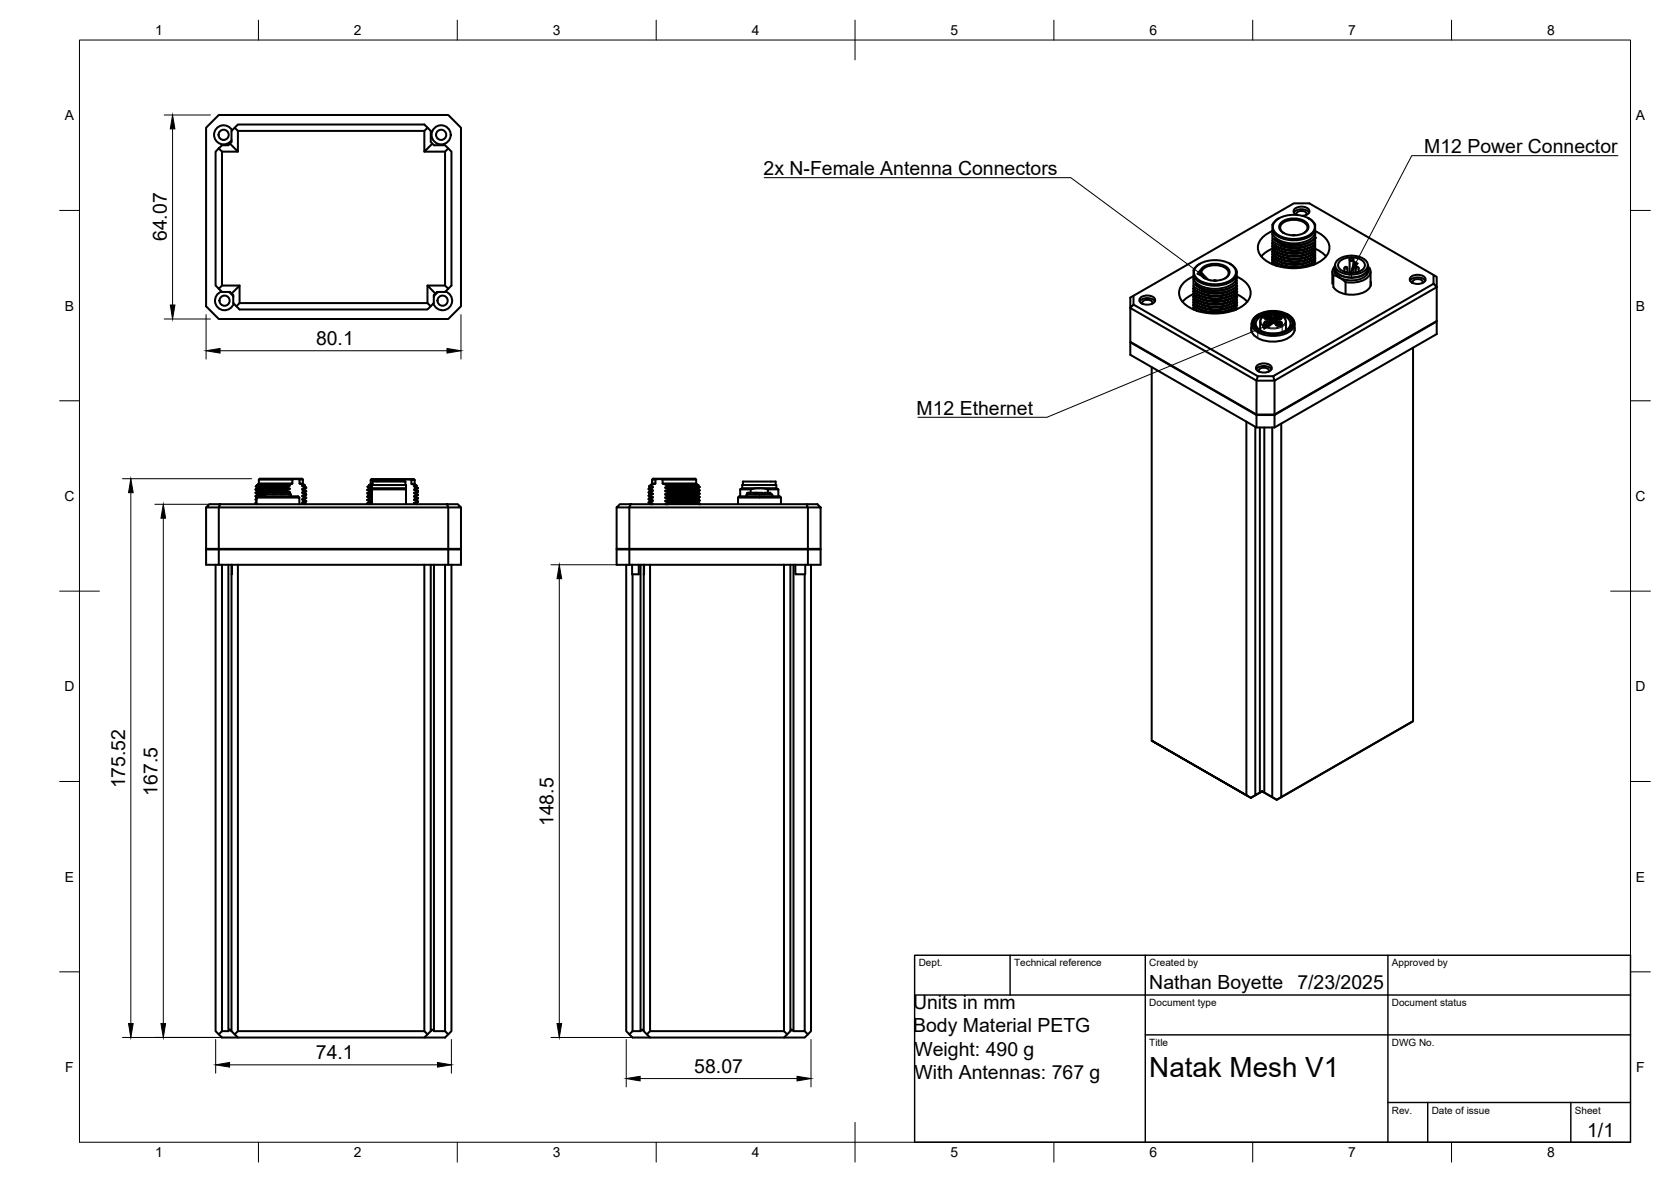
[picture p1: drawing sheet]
<svg xmlns="http://www.w3.org/2000/svg" width="420mm" height="297mm" viewBox="0 0 420 297" stroke-linecap="round" stroke-linejoin="round" font-family="sans-serif">
<!-- layer: Visible -->
<g fill="none" stroke="#000" stroke-width=".51">
<path d="M51.8 32.1l3.2-3.2h57.7l3.2 3.2v44.9l-3.2 3.2h-57.7l-3.2-3.2zM55.8 38.1h4M58.4 32.8a2.4 2.4 0 0 0-3.6-.8 2.4 2.4 0 0 0-.2 3.6 2.4 2.4 0 0 0 3.6-.4M59 32.1l.8 .8h46.9l.8-.8-.8-.8h-46.9l-1.6 1.6v2.8l-.8 .8h-1.6l-1.6 1.6v33.7l.8 .8 .8-.8v-33.7l-.8-.8M59.8 32.9v5.2l-2-2M106.7 32.9v5.2l2-2M106.7 38.1h5.2M107.5 32.1l.8 .8v2.8l.8 .8h2.8l1.6 1.6v33.7l-1.6 1.6h-2l-.8 .8v2l-1.6 1.6h-47.3l-1.5-1.6v-2l-.9-.8h-2l-.8-.8M112.7 37.3l-.8 .8v33.7l.8 .8M319.9 58v1.1a1.8 1.8 0 0 0 1.5 2.4l.6 .2M319.9 57.9a5.8 5.8 0 0 0 5.4 2.5 5.8 5.8 0 0 0 5.4-2.5M319.9 58.7a5.8 5.8 0 0 0 5.4 2.5 5.8 5.8 0 0 0 5.4-2.5"/>
<path d="M319.9 58.1a5.1 5.1 0 0 0-3.6 4.3 5.8 5.8 0 0 0 4.6 4.3 13.4 13.4 0 0 0 11.9-1.6 3.5 3.5 0 0 0-.3-6l-1.8-1M320.4 60a8.3 8.3 0 0 0 10.1 0l.2-.2a.94 .94 0 0 1-.7 1.3l-1.3 .7-1.6 .3M320.9 55.3a7.8 7.8 0 0 1 8.8 0 2.17 2.17 0 0 1 .9 2.2 2.17 2.17 0 0 1-1.5 1.7 8 8 0 0 1-8.2-.5 2.04 2.04 0 0 1 0-3.4zM321.4 55a2.48 2.48 0 0 0-1.5 3M321.6 54.9l-.2 .1M322.2 55.9a5.2 5.2 0 0 1 6.6 .4 1.79 1.79 0 0 1-1.4 2.5 5.2 5.2 0 0 1-5.6-1.1 1.39 1.39 0 0 1 .4-1.8zM322.8 58.6a1.47 1.47 0 0 1-.9-1.5 1.47 1.47 0 0 1 1-1.3 4.9 4.9 0 0 1 5.7 .7 1.39 1.39 0 0 1-.8 2.1M325 59.1h.2M325.3 53.4a2.64 2.64 0 0 1 3.9 0M325.4 59.1h.1M325.4 59.1h.3M326 54a.96 .96 0 0 1-.7-1 .96 .96 0 0 1 .9-.9l1-.2a1.66 1.66 0 0 1 2 1.3 1.66 1.66 0 0 1-1.7 1"/>
<path d="M326 54a.89 .89 0 0 1 1.3-1h.4a.75 .75 0 0 1 .7 1M329.1 54.9l.1 .1M329.2 55a2.44 2.44 0 0 1 1.5 3M330.7 58v1.2a1.3 1.3 0 0 1-1 1.3 8.9 8.9 0 0 1-9.3-.5 8.3 8.3 0 0 0 6.7 2.1M55.7 73.3a2.4 2.4 0 0 0-.9 4 2.4 2.4 0 0 0 4-1M55.8 71.8h4.4M57.4 73.4l.6 .3 .7 .9M58.3 73.8l1.9-2v4.4M59.4 77l.8-.8h47.3l.8 .8M107.5 71.8v4.4M110.3 73.4l-.6 .3-.6 .9M111.9 71.8h-4.4l2 2"/>
<path d="M112 73.3a2.4 2.4 0 0 1 1 4 2.4 2.4 0 0 1-4-1M285 74.3v2.2M286.6 75.7a2.64 2.64 0 0 1 3.8 0M286.7 74.9a2.63 2.63 0 0 1 3.7 .3 1.63 1.63 0 0 1-1.9 1.4 1.63 1.63 0 0 1-2-1.4zM287.3 76.3l-.1-.2a1.45 1.45 0 0 1 2.5 0v.2M300.1 72.5a9.3 9.3 0 0 0 10.8 .2 9.1 9.1 0 0 1-8.9 1.1l-1.5-.8zM300.1 73.2a9.4 9.4 0 0 0 10.8 .2 8.9 8.9 0 0 1-10.8-.2zM300.1 73.9a9.3 9.3 0 0 0 10.8 .2 9.2 9.2 0 0 1-10.4 .3zM300.1 74.6a9.3 9.3 0 0 0 10.8 .2 9 9 0 0 1-8.5 1.2l-1-.4zM300.1 75.3a9.4 9.4 0 0 0 10.8 .2 9.1 9.1 0 0 1-9.2 .9l-1.2-.6zM300.1 76a9.3 9.3 0 0 0 10.8 .2 9.2 9.2 0 0 1-10.4 .2zM300.1 76.7a9.3 9.3 0 0 0 10.8 .2 9 9 0 0 1-8.5 1.1l-1-.4z"/>
<path d="M300.1 77.4l.9 .8M300.1 77.4l1.3 .9M300.1 71.9v.6M300.1 72.6v.6M300.1 73.3v.6M300.1 74v.6M300.1 74.7v.6M300.1 75.4v.6M300.1 76.1v.6M300.1 76.8v1M300.1 73.9l-1.6 .9-1.2 1M300.1 69.5a5.1 5.1 0 0 0-3.6 4.3 5.8 5.8 0 0 0 4.6 4.3 13.4 13.4 0 0 0 11.9-1.7 3.5 3.5 0 0 0-.3-5.9l-1.8-1"/>
<path d="M300.1 69.3a5.8 5.8 0 0 0 5.4 2.5 5.8 5.8 0 0 0 5.4-2.4M300.1 70.1a5.8 5.8 0 0 0 5.4 2.5 5.8 5.8 0 0 0 5.4-2.5M300.1 70.1v.4a1.83 1.83 0 0 0 1.4 2.4 9.5 9.5 0 0 0 9.4-.8v-.3M300.1 69.3v.8M300.5 71.4a8.5 8.5 0 0 0 10.2 0l.2-.2a.94 .94 0 0 1-.7 1.3l-1.3 .6-1.6 .4M301.1 66.7a7.8 7.8 0 0 1 8.8 0 2.17 2.17 0 0 1 .8 2.2 2.17 2.17 0 0 1-1.5 1.7 8 8 0 0 1-8.1-.5 2.04 2.04 0 0 1 0-3.4zM301.7 66.3a2.53 2.53 0 0 0-1.6 3M302.1 73.1l2.2 .5 3-.1M302.3 78a9.5 9.5 0 0 0 6.6 .1M302.3 77.4a9.5 9.5 0 0 0 6.6 0M302.3 76.7a9.8 9.8 0 0 0 6.6 0M302.3 76a9.5 9.5 0 0 0 6.6 0"/>
<path d="M302.3 75.3a9.5 9.5 0 0 0 6.6 0M302.3 74.6a9.6 9.6 0 0 0 6.6 0M302.3 73.9a9.5 9.5 0 0 0 6.6 0M302.3 73.2a9.5 9.5 0 0 0 6.6 0M302.3 67.3a5.2 5.2 0 0 1 6.7 .4 1.79 1.79 0 0 1-1.5 2.5 5.2 5.2 0 0 1-5.5-1.1 1.39 1.39 0 0 1 .3-1.8zM303 70a1.47 1.47 0 0 1-.9-1.5 1.47 1.47 0 0 1 1-1.3 4.9 4.9 0 0 1 5.6 .7 1.39 1.39 0 0 1-.7 2.1M305.4 70.6h.1M305.4 70.5h-.3M305.9 70.5l-.3 .1M309.2 66.3l1 .6 .7 1M310.9 69.9v-2v2.3M310.9 77.7l-.6 .3"/>
<path d="M310.9 77.7v-.4v.5M310.9 73.9v-.1v.4M310.9 76.3v-.4v1M310.9 70.2v.4a1.37 1.37 0 0 1-1 1.4 9.1 9.1 0 0 1-9.4-.6 8.4 8.4 0 0 0 6.8 2.1M310.9 77v-.4v1M310.9 75.2v.4M310.9 74.5v.4M310.9 73.8v.4M310.9 73.1v.4M310.9 72.5v.3M310.9 77.7l-.3 .2M310.9 76.9h.1"/>
<path d="M310.9 73.9l1.5 .9 1.2 1M310.9 75.9v.4M310.9 73.9v1.7M310.9 69.8v3.7M310.9 69.7v.3M310.9 75.3v1M310.9 73.1v1.1M310.9 75.2v.1M315.9 79.5a7.5 7.5 0 0 1 8.5 0 2.1 2.1 0 0 1 .8 2 2.1 2.1 0 0 1-1.5 1.6 7.7 7.7 0 0 1-7.8-.4 1.97 1.97 0 0 1 0-3.2zM316 79.5a6.9 6.9 0 0 1 8.6 .5 2.03 2.03 0 0 1-1 3 7.4 7.4 0 0 1-7.6-.4 1.88 1.88 0 0 1 0-3.1zM316.5 79a2.37 2.37 0 0 0-1.8 2.2 2.37 2.37 0 0 0 1.6 2.3 8.2 8.2 0 0 0 8.3-.5 2.21 2.21 0 0 0 .9-2.1 2.21 2.21 0 0 0-1.5-1.8M317.8 79.4a1.78 1.78 0 0 0-1 1.4v2.2"/>
<path d="M317.8 79.4h.1M317.9 79.5a.79 .79 0 0 0 .8 .8 .79 .79 0 0 0 .8-.8M317.9 79.3a.82 .82 0 0 1 .9-.3 .82 .82 0 0 1 .6 .7 .82 .82 0 0 1-.8 .3 .82 .82 0 0 1-.7-.7zM318.2 79.1a2.38 2.38 0 0 0-2.2 3 5.9 5.9 0 0 0 7.2 1 1.92 1.92 0 0 0 1.3-2 1.92 1.92 0 0 0-1.6-1.7l-.9-.3M318.3 79.3l.5-.1 .3 .4-.5 .2-.4-.2zM319.1 79.7l-.5-.2-.4 .2M319.3 79.2l.4-.2v.3l-.2 .1M319.6 78.8h1M319.7 79l-.1-.4a1.74 1.74 0 0 0-1.8 .8M319.8 79.3h.7M319.9 61.1a9.3 9.3 0 0 0 10.8 .2 8.7 8.7 0 0 1-8.1 1.3l-1.7-.7zM319.9 61.8a9.3 9.3 0 0 0 10.8 .2 8.6 8.6 0 0 1-7.7 1.4l-2.1-.8z"/>
<path d="M319.9 62.5a9.2 9.2 0 0 0 10.8 .2 9.1 9.1 0 0 1-9.2 .9l-1.1-.6zM319.9 63.2a9.3 9.3 0 0 0 10.8 .2 8.6 8.6 0 0 1-7.7 1.4l-1.8-.6zM319.9 63.9a9.3 9.3 0 0 0 10.8 .2 8.6 8.6 0 0 1-7.7 1.4l-2.1-.8zM319.9 64.6a9.2 9.2 0 0 0 10.8 .2 9.1 9.1 0 0 1-9.2 .9l-.8-.5zM319.9 65.3a9.3 9.3 0 0 0 10.8 .2 9.1 9.1 0 0 1-9.2 .9l-1.1-.6zM319.9 66l1 .8M319.9 66l1.4 .9M319.9 65.3v-.6v1.7M319.9 60.5v.6M319.9 61.2v.6M319.9 61.9v.6M319.9 62.6v.6"/>
<path d="M319.9 63.3v.6M319.9 64v.6M319.9 65.3v1.1M319.9 66.2h.1M319.9 62.5l-1.6 .9-1.2 1M320.4 79.3l.3 .1M320.5 79l.3-.4a1.76 1.76 0 0 1 1.5 .8M320.7 79.5a.81 .81 0 0 0 .8 .8 .81 .81 0 0 0 .8-.8M320.8 79.3a.82 .82 0 0 1 .8-.3 .82 .82 0 0 1 .6 .7 .82 .82 0 0 1-.8 .3 .82 .82 0 0 1-.6-.7zM320.9 79.2l-.4-.2-.1 .3M320.9 79.2h.1M321.2 79.3l.4-.1 .4 .4-.6 .2-.3-.2z"/>
<path d="M321.9 79.7l-.5-.2-.3 .2M322 61.7l2.9 .5 2.2-.1M322.2 66.6a9.6 9.6 0 0 0 6.5 .1M322.2 66a9.5 9.5 0 0 0 6.5 0M322.2 65.3a9.5 9.5 0 0 0 6.5 0M322.2 64.6a9.6 9.6 0 0 0 6.5 0M322.2 63.9a9.5 9.5 0 0 0 6.5 0M322.2 63.2a9.5 9.5 0 0 0 6.5 0M322.2 62.5a9.5 9.5 0 0 0 6.5 0M322.2 61.8a9.5 9.5 0 0 0 6.5 0M322.3 79.4h.1M322.3 79.4a1.78 1.78 0 0 1 1 1.4v2.2"/>
<path d="M323.7 79l.2 .1M330.7 66.3l-.5 .3M330.7 60.6a8.9 8.9 0 0 1-8.7 1.1M330.7 66.3l-.2 .2M330.7 60.7v.6M330.7 61.4v.6M330.7 62.1v.6M330.7 62.8v.6M330.7 63.5v.6M330.7 64.2v.6M330.7 64.9v.6M330.7 65.6v.6"/>
<path d="M330.7 66.3v.1M330.7 62.5l1.6 .9 1.1 1M335 68.3v3M335.3 69.1l1.5 .7M335.3 69.1v3.1M335.5 67.4a2.18 2.18 0 0 0 1.3 2.3M335.6 66.9a1.78 1.78 0 0 0-.3 2.2M335.7 66.7a2.02 2.02 0 0 0 1.6 2.7 6.3 6.3 0 0 0 6.3-.9 1.56 1.56 0 0 0 .3-1.8M335.7 67.3a2.79 2.79 0 0 0 2.5 2.2 5.5 5.5 0 0 0 5.4-1.2l.3-1M335.7 66.6v.8M336.4 65.3a5.9 5.9 0 0 1 7.2 .4 1.73 1.73 0 0 1-.9 2.6 5.8 5.8 0 0 1-6.7-.7 1.56 1.56 0 0 1 .4-2.3zM336.8 69.8l1.5 1.1"/>
<path d="M336.8 65.8a4.7 4.7 0 0 1 6.1 0 1.5 1.5 0 0 1-1 2.4 4.9 4.9 0 0 1-5.1-.7 1.25 1.25 0 0 1 0-1.7zM338 68.3v-.9a.39 .39 0 0 1 .4-.4 .39 .39 0 0 1 .4 .4v1.1M338.3 70.9v3l-1.8-.6-1.2-1.1M339.3 65.3l.5 .3 .5-.3M339.3 68.6v-3.6h.5h.5v3.6M341.6 68.3v-1.1a.41 .41 0 0 0-.5-.1 .41 .41 0 0 0-.3 .3v1.1M343.9 66.6v.8M344.1 67.4a2.68 2.68 0 0 1-2.6 2.9l-2.2 .2-1.3-.3-1.2-.5M344.1 67.1l.3 .3M344.4 67.4a2.04 2.04 0 0 1-1.2 2.8l-1.2 .5-1.4 .3-2.3-.1M344.6 68.3v3.5M344.6 70.7a2.42 2.42 0 0 1-2 2.9l-2 .4-2.1-.1"/>
<path d="M354.5 70.5a2.64 2.64 0 0 1 3.9 0M354.7 69.7a2.63 2.63 0 0 1 3.7 .3 1.63 1.63 0 0 1-1.9 1.4 1.63 1.63 0 0 1-2-1.4zM355.3 71.1l-.1-.2a1.45 1.45 0 0 1 2.5 0l-.1 .2M360.4 69.1l.9 .5v2.6l-.9-.9zM360.4 69.1l-31.2-18h-3.9l-41.1 23.7v2.6l.8-.9 31.3 18M360.4 71.3l-40.3 23.2 .4 1.2h-4.6v8.6h4.6v-8.6l40.8-23.5v8.6l-40.8 23.5M284.2 85.9l31.7 18.3h4.6l40.8-23.5v3.3l-40.8 23.4h-4.6l-31.7-18.2zM289.6 92.3v93.8M314.7 81.3v2M314.7 82.1a2.7 2.7 0 0 0 2.2 3.2 8.2 8.2 0 0 0 7.9-1 2.12 2.12 0 0 0 .7-2M315.2 81.2a3.9 3.9 0 0 1 3.8-2.6 6.1 6.1 0 0 1 5.7 1.8l.3 .8M315.9 92.8a2.64 2.64 0 0 1 3.8 0"/>
<path d="M316 92a2.63 2.63 0 0 1 3.8 .3 1.63 1.63 0 0 1-2 1.3 1.63 1.63 0 0 1-2-1.3zM316.6 93.4l-.1-.2a1.45 1.45 0 0 1 2.6 0l-.1 .2M317.9 81.2a.79 .79 0 0 0 .8 .7 .79 .79 0 0 0 .8-.7M317.9 81a.82 .82 0 0 1 .9-.3 .82 .82 0 0 1 .6 .6 .82 .82 0 0 1-.8 .3 .82 .82 0 0 1-.7-.6zM318.3 80.9h.5l.3 .3-.5 .2-.4-.2zM319.1 81.3l-.5-.2-.4 .2M319.3 80.3v.4M319.4 80.2a.82 .82 0 0 1 .8-.4 .82 .82 0 0 1 .6 .7 .82 .82 0 0 1-.8 .3 .82 .82 0 0 1-.6-.6zM319.7 80.5l.5-.2 .3 .2M319.8 80.1l.4-.1 .4 .4-.6 .2-.4-.2zM320.1 94.5h-3.8l-.4 1.2-31.7-18.3v8.6l31.7 18.3M320.7 81.2a.81 .81 0 0 0 .8 .7 .81 .81 0 0 0 .8-.7"/>
<path d="M320.8 81a.82 .82 0 0 1 .8-.3 .82 .82 0 0 1 .6 .6 .82 .82 0 0 1-.8 .3 .82 .82 0 0 1-.6-.6zM320.9 80.3a.83 .83 0 0 1-.7 .8 .83 .83 0 0 1-.9-.4M321.2 80.9h.4l.4 .3-.6 .2-.3-.2zM321.9 81.3l-.5-.2-.3 .2M325.5 81.3v1.8M355.3 87.4v93.8l-33.1 19.1M313.4 106v93.8l1.1 .7M315.6 107.3v92.5l1.2-.6M315.9 104.2v3.2M316.8 107.4v91.8l.6-.3M317.9 107.4v91.8l2 1.1v-92.9M320.5 104.2v3.2"/>
<path d="M322.2 106.5v93.8l-1.2 .7-1.1-.7M51.8 127.5v10.6h3.2v-10.6h57.7v14.4M51.8 137.9h64.1v4h-64.1zM55 137.9v4M55.4 126.7l-.4 .8h-3.2l.8-.8h59.8M64.3 122.9l7.7 .4-7.7-.2M64.3 123.9l2.8 .1M64.3 123.8l2.8 .1M64.3 124.8h.4M64.3 124.6l.7 .1M64.3 125.6h.2M64.3 125.5h.2"/>
<path d="M64.3 126.5h.2M64.3 126.3l.2 .1M64.3 122.9v.2M64.3 123.8v.1M64.3 124.6v.2M64.3 125.5v.1M64.3 126.3v.2M64.3 126.5l.2 .1M64.3 125.6l.2 .1M64.3 124.8l.3 .1M64.3 123.9l.5 .3M64.3 123.1l.5 .3"/>
<path d="M64.3 122.2l.5 .3M64.5 122.2l7.5 .3 .8 .3M64.5 126.7v-1.7h10.8v1.7M64.5 125l.3-.3h10.2l.3 .3M64.5 126.2l-.2 .1M64.5 125.4l-.2 .1M64.8 124.3l1.8 .1M64.8 124.2l1.8 .1M64.8 123.4l8 .2v.2l-8-.3M64.8 122.5l8 .3v.1l-8-.3M64.8 121.8l-.1 .1 .3 .1 2.6 .2h-3.3l.4-.3M64.8 121.8l8 .3-.8 .3-4.4-.2"/>
<path d="M64.8 121.8h.1M64.8 122.5v.1M64.8 123.4v.1M64.8 124.2v.1M64.8 124.3l-.5 .3M64.8 123.5l-.5 .3M64.8 122.6l-.5 .3M65.1 120.5a2.8 2.8 0 0 1 2-.2h7a2.8 2.8 0 0 1 2.1 .2M65.1 120.5h8.4l.9-.1 1.8 .1M65.1 121.5h8.4a7.7 7.7 0 0 1-3.4 .3h-5.3M65.1 121.5l-.3 .3M65.1 120.5v1"/>
<path d="M66.4 121.8l6.4 .1h-.2M66.8 124.2h6.1M66.8 124.2l-.2 .5M67.1 124.2v-.4h1.6v.4M68.7 124.1h.4M68.7 124h.4M70.7 123.8h-1.6v.4M70.7 123.8h.4M70.7 123.8v.4M71.1 123.8h1.6M71.1 123.8v.4M72 123.3l.8 .3"/>
<path d="M72 122.4v.1M72.7 123.8l.3 .1 .1 .8M72.7 123.8v.4M72.8 122.9l-.8 .3M72.8 123.8h-.2M72.8 121.9v.2M73 124.2l.1 .2M73.1 124.3h.1M73.5 120.5v1M75.3 120.5v1M76 122.1v.1M76 122.9v.1"/>
<path d="M76 123.7v.2M76 124.6v.1M76 125.4v.2M76 126.3v.1M76.2 121.5h-.9l1 .4M76.2 120.5v1l.5 .5M76.5 126.5l-.5-.1 .8 .3M76.5 125.6h-.5l1 .3M76.5 124.8l-.5-.1 1 .4M76.5 123.9h-.5l1 .3M76.5 123.1l-.5-.1 1 .4M76.5 122.2h-.5l1 .3"/>
<path d="M76.5 126.5l.4 .2M76.5 125.6l.5 .3M76.5 124.8l.5 .3M76.5 123.9l.5 .3M76.5 123.1l.5 .3M76.5 122.2l.5 .3M76.5 122.1v.1M76.5 122.9v.2M76.5 123.8v.1M76.5 124.6v.2M76.5 125.5v.1M76.5 126.3v.2"/>
<path d="M76.7 122l-.7 .1h.5M76.7 122l-.2 .1M76.8 122.5v.1M76.8 123.3v.2M76.8 124.2v.1M76.8 125v.1M76.8 125.9v.1M77 126l-1 .3h.5M77 125.2l-1 .2 .5 .1M77 124.3l-1 .3h.5M77 123.5l-1 .2 .5 .1M77 122.6l-1 .3h.5"/>
<path d="M77 126l-.5 .3M77 125.2l-.5 .3M77 124.3l-.5 .3M77 123.5l-.5 .3M77 122.6l-.5 .3M77 122.5v.1M77 123.4v.1M77 124.2v.1M77 125.1v.1M77 125.9v.1M92.4 123.2h1.1M92.4 123l1.1 .1"/>
<path d="M92.4 124l1.1 .1M92.4 123.9l1.1 .1M92.4 124.8l1.1 .1M92.4 124.7l1.1 .1M92.4 125.7l1.1 .1M92.4 125.6l1.1 .1M92.4 126.5l1.1 .1M92.4 126.4l1.1 .1M92.4 125.7l.5 .3 .6 .1M92.4 124l.5 .3 .6 .1M92.4 123v.2M92.4 123.9v.1"/>
<path d="M92.4 124.7v.1M92.4 125.6v.1M92.4 126.4v.1M92.4 126.5l.3 .2M92.4 124.8l.5 .4M92.4 123.2l.5 .3M92.4 122.3l1.1 .1M92.4 122.3l.5 .3M92.6 122.4h.9M92.8 121.9l-.4 .4M92.8 121.9l.7 .3M92.9 121.9h.8v-.9h8.2v.9"/>
<path d="M92.9 126.1l.6 .1M92.9 125.3l.6 .1M92.9 124.4l.6 .1M92.9 123.6l.6 .1M92.9 122.8h.6M92.9 121.9l.6 .1M92.9 121.9h.1M92.9 122.6v.2M92.9 123.5v.1M92.9 124.3v.1M92.9 125.1v.2M92.9 126v.1"/>
<path d="M92.9 126.1l-.5 .3M92.9 125.3l-.5 .3M92.9 124.4l-.5 .3M92.9 123.6l-.5 .3M92.9 122.8l-.5 .2M92.9 121.9h-.1M92.9 125.2h.6M92.9 123.5h.6M92.9 122.6l.6 .1M93.2 120.6a2.5 2.5 0 0 1 2-.2h7.1a2.57 2.57 0 0 1 2 .2M93.2 120.6h8.4l1-.1 1.7 .1M93.2 121.6h.5"/>
<path d="M93.2 121.6l-.3 .3M93.2 120.6v1M93.5 121.9h8.6v.8h-8.6zM93.5 122.7v.3h8.6v3.7M93.5 123v3.7M101.6 120.6v.4M102.1 122.7v.3M103.4 120.6v1M104.1 123.1l1 .4zM104.1 122.1v.2M104.1 123v.1M104.1 123.8v.2"/>
<path d="M104.1 124.7v.1M104.1 125.5v.2M104.1 126.4v.1M104.3 121.6h-.9l1.1 .4M104.3 120.6v1l.5 .5M104.6 126.5h-.5l.6 .2M104.6 125.7h-.5l1 .3M104.6 124.8h-.5l1 .4M104.6 124h-.5l1 .3M104.6 122.3h-.5l1 .3M104.6 126.5l.3 .2M104.6 125.7l.5 .3"/>
<path d="M104.6 124.8l.5 .4M104.6 124l.5 .3M104.6 122.3l.5 .3M104.6 122.2v.1M104.6 123v.2M104.6 123.9v.1M104.6 124.7v.2M104.6 125.6v.1M104.6 126.4v.2M104.8 122.1h-.7l.5 .1M104.8 122.1l-.2 .1M104.9 122.6v.1"/>
<path d="M104.9 123.4v.2M104.9 124.3v.1M104.9 125.1v.2M104.9 126v.1M105.1 126.1l-1 .3h.5M105.1 125.3l-1 .2 .5 .1M105.1 124.4l-1 .3h.5M105.1 123.6l-1 .2 .5 .1M105.1 122.7l-1 .3h.5M105.1 126.1l-.5 .3M105.1 125.3l-.5 .3M105.1 124.4l-.5 .3"/>
<path d="M105.1 123.6l-.5 .3M105.1 122.7l-.5 .3M105.1 122.6v.1M105.1 123.5v.1M105.1 124.3v.1M105.1 125.2v.1M105.1 126v.1M112.4 126.7h2.7l.8 .8h-3.2zM115.9 127.5v10.6h-60.9M155 127.5v10.6h3.2M155 137.9h3.2v4h-3.2zM158.2 137.9h48.1v4h-48.1"/>
<path d="M158.6 126.7l-.4 .8h-3.2l.9-.8h46.9M163.1 126.3l.6 .2M163.1 125.5l.6 .2M163.1 124.6l.6 .2M163.1 123.8l.6 .2M163.1 122.9l.6 .3M163.1 126.2h.1M163.1 125.4h.1M163.1 124.5l.1 .1M163.1 123.7h.1M163.1 122.8l.1 .1M163.1 126.3l.6 .3"/>
<path d="M163.1 124.6l.6 .4M163.1 125.5l.5 .3M163.1 123.8l.5 .3M163.1 122.9l.5 .4M163.1 122.8v.1M163.1 123.7v.1M163.1 124.5v.1M163.1 125.4v.1M163.1 126.2v.1M163.2 126.2l.9 .4-.4-.1M163.2 125.4l.9 .3h-.4M163.2 124.6l.9 .3-.4-.1"/>
<path d="M163.2 123.7l.9 .3h-.4M163.2 122.9l.9 .3h-.4M163.2 126.2l.5 .3M163.2 125.4l.5 .3M163.2 124.6l.5 .2M163.2 123.7l.5 .3M163.2 122.9l.5 .3M163.2 122.7v.2M163.2 123.6v.1M163.2 124.4v.2M163.2 125.3v.1M163.2 126.1v.1"/>
<path d="M163.2 126.2h-.1M163.2 125.3l-.1 .1M163.2 124.5h-.1M163.2 123.6l-.1 .1M163.2 122.8h-.1M163.3 122.2l.4 .1M163.3 122.9v.1M163.3 123.7v.1M163.3 124.6v.1M163.3 125.4v.1M163.3 126.3v.1M163.3 122.2l.3 .2"/>
<path d="M163.3 122.8v.1M163.3 123.6v.1M163.3 124.5v.1M163.3 125.3v.1M163.3 126.2v.1M163.3 122.1l.8 .3-.4-.1M163.3 122.1l.4 .2M163.3 122.1v.1M163.5 122.2h-.1M163.6 124.1h.1M163.6 126.6l.1 .1M163.6 125.8h.1"/>
<path d="M163.6 123.3h.1M163.6 122.4h.1M163.6 122.4v.1M163.6 124.1v.1M163.6 124.9v.1M163.6 125.8v.1M163.7 126.7h.3M163.7 125.8l.4 .1-.9 .2M163.7 125h.4l-.9 .3M163.7 124.1l.4 .1-.9 .2M163.7 123.3h.4l-.9 .3M163.7 122.4l.4 .1-.9 .2"/>
<path d="M163.7 125.8l-.5 .3M163.7 125l-.5 .3M163.7 124.1l-.5 .3M163.7 123.3l-.5 .3M163.7 122.4l-.5 .3M163.7 122.3v.1M163.7 123.2v.1M163.7 124v.1M163.7 124.8v.2M163.7 125.7v.1M163.7 126.5v.2M163.9 120.6h.1"/>
<path d="M163.9 120.6v1M164 121.5h.8l-1.3 .6M164.1 122.4v.1M164.1 123.2v.1M164.1 124v.2M164.1 124.9v.1M164.1 125.7v.2M164.1 126.6v.1M164.8 120.5v1M166.6 120.5v1M167.3 126.7h.7M167.3 126l.8 .3"/>
<path d="M167.3 125.1l.8 .4M167.3 124.3l.8 .3M167.3 123.5l.8 .3M167.3 122.6l.8 .3M168 122.2l-.7 .3M168.1 126.4l-.8 .3M168.1 125.6l-.8 .2M168.1 124.7l-.8 .3M168.1 123.9l-.8 .2M168.1 123l-.8 .3M168.2 121.8l6.5 .1 .6 .1 .6 .3M171 122.2l4.9 .2"/>
<path d="M173.6 121.8l1.8 .1M175 120.5a2.68 2.68 0 0 0-2-.2h-8.8l-.3 .3M175 120.5h-8.4l-.9-.1-1.7 .1v1l-.7 .6M175 121.5h-8.4l.3 .1a4.5 4.5 0 0 0 3.3 .6h4.9l-6.9-.4h7.2M175 120.5v1l.4 .3M175.1 122.2l.8 .1M175.4 126.1l-8.1-.3v.2l7.7 .2 .9 .3M175.4 125.3l-8.1-.3v.1l7.7 .3 .9 .3M175.4 124.4l-8.1-.3v.2l7.7 .2 .9 .3M175.4 123.6l-8.1-.3v.2l7.7 .2 .9 .3M175.4 122.7l-8.1-.2v.1l7.7 .2 .9 .4M175.4 121.9v.1"/>
<path d="M175.4 122.7v.2M175.4 123.6v.1M175.4 124.4v.2M175.4 125.3v.1M175.4 126.1v.1M175.4 121.8v.1M175.7 123.3l.1 .1M175.7 124.2h.1M175.7 125l.1 .1M175.7 125.9h.1M175.7 122.5h.1M175.8 122.5h.1"/>
<path d="M175.8 123.3v.1M175.8 124.2h.1M175.8 125v.1M175.8 125.9h.1M175.8 125.9l-.4 .3M175.8 125.1l-.4 .2M175.8 124.2l-.4 .3M175.8 123.4l-.4 .2M175.8 122.5l-.4 .3M175.9 123.2l-7.8-.3 7.8 .4M175.9 124l-7.8-.2 7.8 .3M175.9 124.8l-7.8-.2 7.8 .4"/>
<path d="M175.9 125.7l-7.8-.2 7.8 .3M175.9 126.5l-7.8-.2 7.8 .4M175.9 122.3v.1M175.9 123.2v.1M175.9 124v.1M175.9 124.8v.2M175.9 125.7v.1M175.9 126.5v.2M175.9 126.7h-.1M175.9 125.8l-.5 .3M175.9 125l-.5 .3M175.9 124.1l-.5 .3"/>
<path d="M175.9 123.3l-.5 .3M175.9 122.4l-.5 .3M185.6 125h10.8M185.6 125l.3-.3h10.1l.4 .3M185.6 125v1.7M186.1 123v1.7M186.6 122.7v-.8h8.6v.8M186.6 122.7h4.8l1.7 .3M186.6 122.7l-.5 .3M186.8 121.9v-.9h8.2v.9M187.7 124.4l.2-.2h6.1l.2 .5M187.7 124.4v.3"/>
<path d="M187.9 123.9l-.2 .5M188.2 124.2v-.4h1.6v.4M188.2 123.8l-.3 .1M188.7 123v.8M189.8 123.8h.4M190.2 124.2v-.4h1.5v.4M192.2 124.2v-.4h1.6v.4M195.2 122.7h-4.3l-2.2 .3h-2.6M195.2 122.7l.5 .3M195.7 123h-2.6v.8M195.7 123v1.7M196.4 125v1.7"/>
<path d="M203.1 137.9v4M206.3 127.5v10.6h-3.2v-10.6h3.2l-.8-.8h-2.7l.3 .8h-44.9v10.6h44.9M54.2 141.9v117.2l1.6 1.6h4M55.8 141.9v117.2h1.6M57.4 141.9v117.2l.4-.4 .4 .4M58.2 141.9v2.4h.1v-2.4M58.2 144.3v114.8M59.8 141.9v117.2l-.8 .8-.8-.8M106.7 141.9v117.2h-46.9M108.3 141.9v117.2l.4-.4 .4 .4v-117.2M111.9 141.9v117.2l.8 .8-.8 .8h-5.2M113.5 141.9v117.2l-.8 .8"/>
<path d="M157.5 141.9v117.2l.7 .8 .8-.8M158.9 141.9v2.4h1.7v-2.4M161.1 141.9v117.2h-2.1v-114.8M161.9 144.3v114.8l-.4-.4-.4 .4M161.9 141.9v2.4M163.4 141.9v117.2M197.1 141.9v117.2l.8 .8M198.7 141.9v117.2l.4-.4 .4 .4M199.5 141.9v117.2h2.8v-114.8M200 141.9v2.4h2.5v-2.4M203.9 141.9v117.2l-.8 .8-.8-.8M313.4 199.8l-23.8-13.7 24.9 14.4"/>
<path d="M315.6 199.8l-1.1 .7M317.4 198.9l.5 .3M317.4 198.9l-2.9 1.6M355.3 181.2l-34.3 19.8-3.6-2.1M55.8 259.1l-.8 .8M106.7 259.1l.8 .8-.8 .8h-46.9l-.8-.8M108.3 259.1l-.8 .8M109.1 259.1h2.8M158.2 259.9l.8 .8h4.4M161.9 259.1l.7 .8M197.1 259.1h-33.7l-.8 .8 .8 .8h33.7l.8-.8M198.7 259.1l-.8 .8"/>
<path d="M203.1 259.9l-.8 .8h-5.2"/>
<circle cx="56.2" cy="33.9" r="1.28"/>
<circle cx="110.9" cy="33.9" r="2.4"/>
<circle cx="110.9" cy="33.9" r="1.28"/>
<circle cx="56.5" cy="75.6" r="1.28"/>
<circle cx="111.3" cy="75.6" r="1.28"/>
</g>
<g fill="#000">
<circle cx="330.7" cy="59.8" r=".25"/>
<circle cx="310.9" cy="73.9" r=".25"/>
<circle cx="310.9" cy="71.9" r=".25"/>
<circle cx="310.9" cy="76" r=".25"/>
<circle cx="310.9" cy="74.6" r=".25"/>
<circle cx="310.9" cy="73.2" r=".25"/>
<circle cx="310.9" cy="76.7" r=".25"/>
<circle cx="310.9" cy="72.6" r=".25"/>
<circle cx="70.7" cy="123.8" r=".25"/>
<circle cx="72.7" cy="124.2" r=".25"/>
<circle cx="175.4" cy="121.9" r=".25"/>
<circle cx="175.8" cy="126.7" r=".25"/>
</g>
<!-- layer: Visible Narrow -->
<g fill="none" stroke="#000" stroke-width=".25">
<path d="M317.9 79.4a1.31 1.31 0 0 0-.9 1.3 1.31 1.31 0 0 0 .9 1.2M318.4 79.5v.2M318.5 78.8h.1M318.5 78.8l.5 .3M318.5 78.8l-.4 .4M318.5 78.8l.8 .4M318.6 78.8l.6 .4M318.6 78.8h-.1M318.6 78.8h.1M319 79.3v.2M319.2 79.8v.4M319.4 78.6h.1"/>
<path d="M319.4 78.8l.1-.2-.9 .2M319.5 78.8h.1M319.5 78.6h.1M319.5 78.8l.1 .2M319.6 78.6v.1M319.6 78.8v.1M319.6 78.6v.2M320.6 78.9l.1-.1-.1 .2M320.6 78.6v.2M320.7 78.6v.2M320.7 78.6l-.1 .1M320.8 78.6l.8 .2"/>
<path d="M320.8 78.6h-.1M321.2 79.5v.2M321.6 78.8h.1M321.6 78.8l-.6 .3M321.6 78.8l-.4 .3M321.7 78.8l-.8 .4M321.7 78.8l.4 .4M321.7 78.8h-.1M321.8 79.3v.2M322.1 79.8v.4M322.4 79.4h-.1a1.32 1.32 0 0 1 .9 1.3 1.32 1.32 0 0 1-.9 1.2l-1.9 .5-1.3-.1-1.2-.4M323.2 79.6v.6"/>
<path d="M323.6 79.1v.2M336.8 69.1v.7M338 67.4l.1 .2M338.1 67.6v.7M338.4 67.1l-.3 .5M338.6 67.1h-.1M338.8 67.4l-.2 .2h-.5M339.8 64.7v.3M339.8 69v.7M340.8 67.4l.2 .2M341 67.6v.9M341.2 67.1l-.2 .5"/>
<path d="M341.4 67.1h-.1M341.6 67.4l-.2 .2h-.4M316.5 83.1l-.2 .4v1.5M316.9 80.8l.3 .8 .6 .5M317.9 81.9l-.1 .2M318.4 81.2v.2M319 81v.2M319.2 81.5v.3M319.8 80.3v.3M320.4 80.1v.2M320.7 80.7v.3M321.2 81.2v.2"/>
<path d="M321.8 81v.2M322.1 81.5v.3M322.4 82.1v1.4M323.4 80.8a2.57 2.57 0 0 1-2.9 1.9 4.9 4.9 0 0 1-2.7-.6"/>
<circle cx="338.4" cy="67.1" r=".03"/>
<circle cx="341.2" cy="67.1" r=".03"/>
</g>
<!-- layer: BORDER -->
<g fill="none" stroke="#000" stroke-width=".25">
<path d="M20 10.1h390v276.9h-390zM65 5.1v5M115 5.1v5M165 5.1v5M215 5.1v10M265 5.1v5M315 5.1v5M365 5.1v5M15 52.9h5M410 52.9h5M15 100.7h5M410 100.7h5"/>
<path d="M15 148.6h10M405 148.6h10M15 196.4h5M410 196.4h5M15 244.2h5M410 244.2h5M65 287v5M115 287v5M165 287v5M215 282.1v9.9M265 287v5M315 287v5"/>
<path d="M365 287v5"/>
</g>
<!-- layer: TITLEBLOCK -->
<path d="M230 240.1h180v46.9h-180zM230 250h180M254 240.1v9.9M288 240.1v46.9M349 240.1v46.9M288 260.1h122M349 277.1h61M359 277.1v9.9M395 277.1v9.9" fill="none" stroke="#000" stroke-width=".36"/>
<!-- layer: FD_Dimensions -->
<g fill="none" stroke="#000" stroke-width=".25">
<path d="M41.3 28.9h11.6M43.4 32.4v44.3M51.8 79.1v11.1M115.9 79.1v11.1M41.3 80.2h11.6M55.3 88.1h57.1M30.8 120.3h32.4M32.9 123.8v133.4M38.9 126.7h14.4M41.1 130.2v127M138.5 141.9h17.7M140.6 145.4v111.8"/>
<path d="M30.8 260.7h26.9M54.2 261.2v8.5M57.7 267.6h52.3M113.5 261.2v8.5M138.5 260.7h22.9M157.5 261.2v11.9M161 271h39.4M203.9 261.2v11.9"/>
</g>
<g fill="#000" stroke="#000" stroke-width=".25">
<path d="M43.4 28.9l.6 3.5h-1.2zM42.8 76.7h1.2l-.6 3.5zM51.8 88.1l3.5-.5v1.1zM112.4 87.6l3.5 .5-3.5 .6zM32.9 120.3l.6 3.5h-1.2zM41.1 126.7l.5 3.5h-1.1zM140.6 141.9l.6 3.5h-1.1zM32.3 257.2h1.2l-.6 3.5zM40.5 257.2h1.1l-.5 3.5zM140.1 257.2h1.1l-.6 3.5zM54.2 267.6l3.5-.6v1.2zM110 267l3.5 .6-3.5 .6z"/>
<path d="M157.5 271l3.5-.5v1.1zM200.4 270.5l3.5 .5-3.5 .6z"/>
</g>
<!-- layer: Leaders -->
<path d="M301.6 67.9l2.5 2.5-3.2-1.6zM340.5 65.6l1 .6-2.1 2.8zM317.4 81.7l3.4-.8-3 1.9z" fill="#000" stroke="#000" stroke-width=".25"/>
<path d="M406.8 39.1h-51.8l-14 26.8M192.2 44.6h77l32.1 23.8M317.6 82.2l-54.4 22.7h-32.4" fill="none" stroke="#000" stroke-width=".25"/>
<text font-size="7" x="289" y="270.6">Natak Mesh V1</text>
<g font-size="4.9">
<text x="358.1" y="38.4">M12 Power Connector</text>
<text x="192" y="43.9">2x N-Female Antenna Connectors</text>
<text x="41.9" y="60.6" transform="rotate(-90 41.9 60.6)">64.07</text>
<text x="79.5" y="86.7">80.1</text>
<text x="230.4" y="104.2">M12 Ethernet</text>
<text x="31.4" y="198.1" transform="rotate(-90 31.4 198.1)">175.52</text>
<text x="39.6" y="200" transform="rotate(-90 39.6 200)">167.5</text>
<text x="139.2" y="207.6" transform="rotate(-90 139.2 207.6)">148.5</text>
<text x="289" y="248.5">Nathan Boyette</text>
<text x="326.2" y="248.5">7/23/2025</text>
<text x="229.6" y="253.5">Units in mm</text>
<text x="229.6" y="259.4">Body Material PETG</text>
<text x="79.4" y="266.2">74.1</text>
<text x="174.6" y="269.6">58.07</text>
<text x="229.9" y="265.3">Weight: 490 g</text>
<text x="229.9" y="271.1">With Antennas: 767 g</text>
<text x="399.1" y="285.7">1/1</text>
</g>
<g font-size="3.5">
<text x="39" y="8.8">1</text>
<text x="89" y="8.8">2</text>
<text x="139" y="8.8">3</text>
<text x="189" y="8.8">4</text>
<text x="239" y="8.8">5</text>
<text x="289" y="8.8">6</text>
<text x="339" y="8.8">7</text>
<text x="389" y="8.8">8</text>
<text x="16.3" y="30.2">A</text>
<text x="411.3" y="30.2">A</text>
<text x="16.3" y="78">B</text>
<text x="411.3" y="78">B</text>
<text x="16.2" y="125.9">C</text>
<text x="411.2" y="125.9">C</text>
<text x="16.2" y="173.7">D</text>
<text x="411.2" y="173.7">D</text>
<text x="16.3" y="221.6">E</text>
<text x="411.3" y="221.6">E</text>
<text x="16.4" y="269.4">F</text>
<text x="411.4" y="269.4">F</text>
<text x="39" y="290.8">1</text>
<text x="89" y="290.8">2</text>
<text x="139" y="290.8">3</text>
<text x="189" y="290.8">4</text>
<text x="239" y="290.8">5</text>
<text x="289" y="290.8">6</text>
<text x="339" y="290.8">7</text>
<text x="389" y="290.8">8</text>
</g>
<g font-size="2.5">
<text x="231" y="242.9">Dept.</text>
<text x="255" y="242.9">Technical reference</text>
<text x="289" y="242.9">Created by</text>
<text x="350" y="242.9">Approved by</text>
<text x="289" y="252.8">Document type</text>
<text x="350" y="252.8">Document status</text>
<text x="289" y="262.9">Title</text>
<text x="350" y="262.9">DWG No.</text>
<text x="350" y="279.9">Rev.</text>
<text x="360" y="279.9">Date of issue</text>
<text x="396" y="279.9">Sheet</text>
</g>
</svg>
